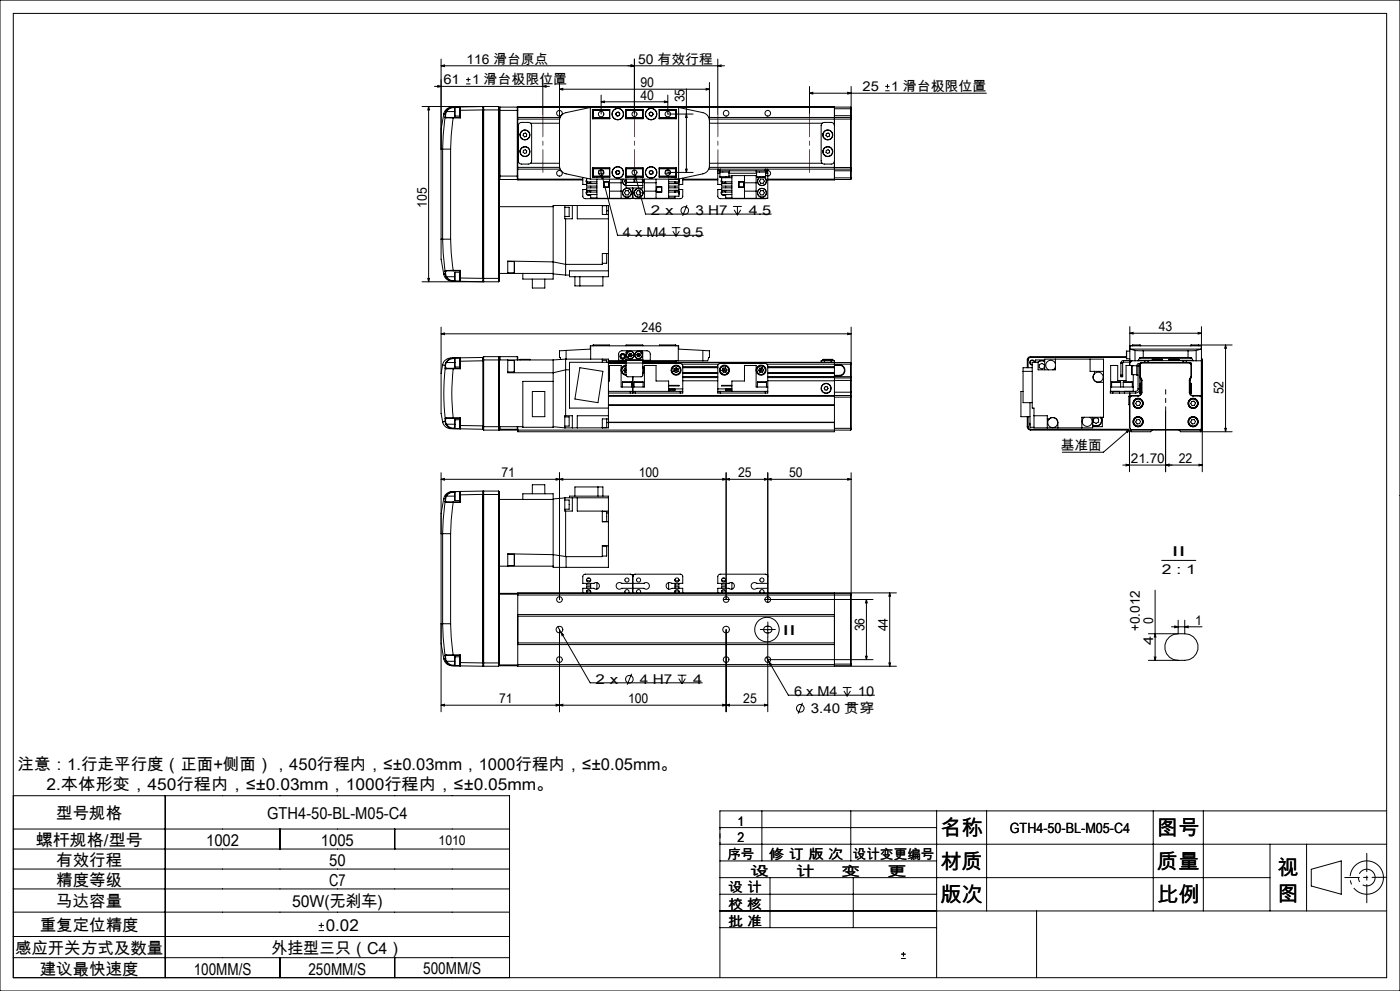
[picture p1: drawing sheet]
<svg xmlns="http://www.w3.org/2000/svg" width="420mm" height="297mm" viewBox="0 0 420 297" stroke-linecap="round" stroke-linejoin="round" font-family="sans-serif">
<g fill="none" stroke="#000" stroke-width=".3">
<path d="M0 0h420v297h-420zM4 4h412v289h-412zM132.3 19.7l1.1-.2v.5zM132.3 17.7v54M189.3 19.5l1 .2-1 .3zM190.3 17.7v16.5M215.3 19.7l1-.2v.5zM215.3 17.7v16.5M217.3 19.7h-85M128.6 31.9l.2 1h-.5zM128.6 31.9v52.6M130.4 25.9h34.4"/>
<path d="M131.3 25.6l1 .3-1 .2zM133.1 34.2l-.8 4.5v6h.5M133.1 34.2l.5 .1M133.5 35.1l-.5 5.4-.2 4.2M133.5 35.1l.3 .2M133.6 34.3l-.1 .8M133.7 35l-.2 .1M133.7 35l.2 .2M133.7 34.2v.8M133.7 34.2l-.1 .1M133.8 35.3h2.2M133.8 33.4l-.2 .9"/>
<path d="M133.8 33.4h.1M133.9 35.2h2.1M133.9 35.2l-.1 .1M133.9 33.4l-.2 .8M133.9 33.4h2.5M136 32.1h-.2a2.58 2.58 0 0 0-2.7 2.1M136 35.3l-.6 5.3-.2 4.1M136 35.2v.1M136 32.1l-1.1 .2-1.1 1.1M136 32.1v.1M136 32.2l-.9 .2-1.2 1M136 35.3h2.1"/>
<path d="M136 35.2h1.9M136 32.2h.4M136.5 32.1v2.7M136.5 32.1h1.4v3.1M136.5 34.8h1.4M137.9 33.1h.2M137.9 35.2l.2 .1M138.1 32.1v1M138.1 32.1l6.8-.2v1M138.1 32.1l-.2 .1M138.1 33.1v2.2M138.1 32.1h-2.1"/>
<path d="M139.8 25.1h1.3M139.8 23.8h1.3M140.5 23.2v1.3M144.9 32.2l.2-.3v52.6l-.2-.3M144.9 32.9v50.5M144.9 32.9l-6.8 .2M144.9 32.9h4.9M149.6 31.9v52.6M149.6 31.9l.2 .3v.9M149.6 31.9h-23M149.8 33.1v19.7M149.8 33.1h5.5"/>
<path d="M150 32.1v21.7M150 32.1h5.2M150 32.1l-.2 .1M155.2 32.1v21.7M155.2 32.1l.1 .1M155.3 32.2v.9M155.3 32.2v-.3h95v.3M155.3 32.2h.1M155.3 33.1v19.7M155.3 35.2h12.8M155.3 32.2h95M155.3 35.7h12.6"/>
<path d="M155.6 37.3l-.3 .6M155.8 37l.7-.3h2a.97 .97 0 0 1 1 1v10.5a.97 .97 0 0 1-1 1h-2a1.02 1.02 0 0 1-1-1v-10.5zM159.1 36.9h8.8M162.8 25.9l1-.3v.5zM162.8 23.9v10.3M167.9 26.7l.9-.2v.5zM167.9 24.7v25l.1 .9 .6 .8 .7 .6 7.8 1.7M167.9 26.7h44.9M167.9 36.2l.3-1.4 1.1-.9 7.8-1.7v21.5M177.7 35.2h.1M177.7 32.8h5.3v2.8h-5.3zM177.8 33.1v2.5"/>
<path d="M177.8 33.1h5M178 32.9v2.6M178 32.9h5M178 32.9l-.2 .2M178 35.5h5M178 35.5v.1M180.3 30.5l1-.2v.5zM180.3 28.5v5.7M180.3 30.5h20M182.8 32.9v2.6M182.8 35.3h-5l.2 .2M184.7 34.3l.4 .4"/>
<path d="M185 33.7l-.3 .6M185.6 33.7h-.6M185.6 33.7l.3 .4M185.7 34.6l-.6 .1M185.9 34.1l-.2 .5M187.7 32.8h5.2v2.8h-5.2zM187.7 32.9h5.2M187.7 35.5h5.2M187.8 32.9v2.6M187.8 33.1h5M187.8 35.3h5M192.8 32.9v2.6"/>
<path d="M194.8 34.1l.2 .5M195 34.6l.6 .1M195.1 33.7h.6M195.1 33.7l-.3 .4M195.7 33.7l.2 .6M195.9 34.3l-.3 .4M197.7 32.9h5M197.7 32.8h5.2v2.8h-5.2zM197.7 35.5h5M197.8 32.9v2.6M197.8 33.1h5M197.8 35.3h5l-.1 .2"/>
<path d="M199.3 30.3l1 .2-1 .3zM200.3 28.5v5.7h7.6M202.7 32.9v2.6M202.7 32.9l.1 .2M202.7 35.4v.2M202.8 33.1v2.5M202.8 35.2h.1M205.9 34.2l.3 1h-.5zM205.9 26.6v25.1M211.8 26.5l1 .2-1 .3zM212.6 35.2h42.6M212.8 24.7v25l-.1 .9-.6 .8-.8 .6-7.7 1.7"/>
<path d="M212.8 36.2l-.4-1.4-1.1-.9-7.7-1.7v21.5M212.8 36.9h33.9M242.9 27.9l.9-.2v.5zM242.9 25.9v8.3M242.9 27.9h53M250.3 34.7v16.5M250.3 34.7h5v.6M250.3 37.7a.96 .96 0 0 0-1-1h-2a.96 .96 0 0 0-1 1v10.5a.96 .96 0 0 0 1 1h2a.96 .96 0 0 0 1-1M250.3 32.2v2.5M250.3 32.1h4.9M254.3 27.7l1 .2-1 .3zM255.2 35.2v15.5"/>
<path d="M255.2 32.1v3.1M255.2 32.1l.1 .5h-5M255.2 35.2l.1 .1M255.3 35.3v.4h-42.5M255.3 25.9v24.3M265.6 27.2h1.3M265.6 25.9h1.3M266.2 25.2v1.3M132.8 44.7h2.4M132.8 44.7v27M135.2 44.7v27M149.8 52.8v30.6"/>
<path d="M149.8 52.8h5.5M149.8 53.7l.2 .1M150 53.8h5.2M155.3 52.8v.9M155.3 47.9l.3 .7M155.3 53.7v.2h19.5M155.3 53.7h.1M155.3 53.7h19.5M155.3 53.7l-.1 .1M155.3 50.7h12.8M155.3 50.2h12.6M157 45.1l.6-.2 .4 .3-.1 .6-.5 .2-.4-.4z"/>
<path d="M157 40.1l.6-.2 .4 .3-.1 .6-.5 .2-.4-.4zM159.1 48.9h8.8M174.8 53.2v2.1h1.2M176 53.8l-.1 .8 .5 .4M176 56.8h-1.2v2.1l.2 .4 .6 .2 13.8-.1M176 54.5a.61 .61 0 0 0 .6 .4 .61 .61 0 0 0 .6-.4M176 57.6a.61 .61 0 0 1 .6-.5 .61 .61 0 0 1 .6 .5M176 54.5h3.1M176 58.3h3.1M176 57.6h3.1M176 53.4v1.1M176 57.6v.7"/>
<path d="M176 54.1v.4M176 57.6v.4M176 58.3a.73 .73 0 0 0 1.1 0M176.2 58.3h.7M176.4 57l-.5 .5 .1 .7M176.8 57l.4 .3M177.1 53.7h26.5M177.2 54.7l-.4 .3M177.2 54.5v.5M177.2 55.8v.5M177.2 57v.6M177.2 58.3v1h1.9"/>
<path d="M177.7 53.1h.5M177.7 50.3h5.3v2.8h-5.3zM177.7 51.6h.1M177.7 51.2h.1M177.7 50.7h.1M177.8 50.3v2.5M177.8 52.8h5M177.8 52.8l.2 .1M178 50.4v2.5M178 50.4l-.2 .2h5M178 50.4h5M178 52.9h5"/>
<path d="M178 50.3v.1M178.2 53.1h-.1M178.2 52.9v.2M179.1 53.7v5.7h21.5v-5.7M179.1 56.3h-3.1v.7h3.1M179.1 55h-3.1v.8h3.1M179.1 52.9v.2M179.6 51.9h1.5M179.7 51.2h1.3M180.1 50.9l.5 1.6M180.6 52.5l.4 .9-.4 .1zM180.6 52.5l4.7 18h25.7"/>
<path d="M181.2 54.5h1.5v1.6h-1.5zM181.2 54.5v1.6h1.5v-1.6M182.8 50.4v2.7M182.8 53.7v5.7M182.8 54.8h3.5M182.8 57.3h3.5M184.8 51.5l.1 .6M184.9 52.1l.6 .1M185.2 51.1l-.4 .4M185.2 51.1l.6 .2M185.8 51.3l.1 .6M185.9 51.9l-.4 .3"/>
<path d="M186.3 53.7v5.7M187.7 53.7l-.3 .6 .4 .6M187.7 57.1h.8l.3 .7-.3 .6h-.8l-.3-.6zM187.7 50.3h5.2v2.8h-5.2zM187.7 50.4h5.2M187.7 52.9h5.2M187.7 53.1h.1M187.8 55.6v.7h5v-.7M187.8 55.6l-.2-.1a1.36 1.36 0 0 1-.7-1.8l-.1 .2a1.36 1.36 0 0 0 1 1.7M187.8 50.4v2.7M187.8 53.7v1.9M187.8 52.8h5"/>
<path d="M187.8 55.6h5M187.8 50.6h5M187.9 54.6l2.3 .1M187.9 54.6h2.3M187.9 53.7v.9M188.3 52.9v.2M189.8 56.3v3.1M190.1 51l3.6 13.2h37.7M190.2 54.7h.1M190.2 53.7v.9M190.4 54.6h2.3M190.4 53.7v.9"/>
<path d="M190.5 52.4l.5 .9-.5 .1zM191.2 57.1h.7l.4 .7-.4 .6h-.7l-.3-.6zM192.3 52.9v.2M192.7 53.7v.9M192.8 53.8v1M192.8 53.9v.7M192.8 50.4v2.7M192.8 53.7v1.9M192.8 53.1h.1M193.3 53.7v5.7M193.3 54.8h3.5M193.3 57.3h3.5"/>
<path d="M194.8 52l.5 .3M194.8 51.4v.6M195.3 51.1l-.5 .3M195.3 51.1l.5 .3M195.8 52l-.5 .3M195.8 51.4v.6M196.8 53.7v5.7M196.9 56h1.6v1.6h-1.6zM197 56.1h1.5v1.4h-1.5zM197.7 50.3h5.2v2.8h-5.2zM197.7 50.4h5M197.7 52.9h5"/>
<path d="M197.8 50.4v2.5M197.8 52.8h5M199.5 51.9h1.6M199.7 51.2h1.3M200.3 51.7h7.6M200.6 52.9v.2M200.6 53.8h3.1v.7h-3.1M200.6 55h3.1v.8h-3.1M200.6 56.3h3.1v.7h-3.1M200.6 57.6h3.1M201.5 53.1h.1M201.5 53.1h1.4"/>
<path d="M201.5 52.9v.2M202.5 54.7l.4 .3M202.5 57v.6a.61 .61 0 0 1 .6-.5 .61 .61 0 0 1 .6 .5M202.5 53.7h.1M202.5 55.8v.5M202.5 58.8v.5h-1.9M202.7 50.4v2.5M202.7 50.4l.1 .2h-5M202.7 50.3v.1M202.8 50.3v2.5M202.8 51.6h.1M202.8 51.2h.1"/>
<path d="M202.8 50.7h.1M202.8 52.8l-.1 .1M202.9 57l-.4 .3M202.9 53.7l-.2 .1M203.3 57l.5 .5-.1 .7M203.3 53.7l.1 .1M203.6 53.7v.1M203.7 54.5a.61 .61 0 0 1-.6 .4 .61 .61 0 0 1-.6-.4v.5M203.7 53.8l.1 .8-.5 .4M203.7 56.8h1.1v2.3l-.7 .4-13.9-.1M203.7 57.6v.4M203.7 54.1v.4"/>
<path d="M203.7 57.6v1.2h-3.1M204.8 53.4v1.9h-1.1M204.8 53.7h10.5M204.8 53.9h10.5M205.7 50.7h.5l-.3 1zM212.6 50.7h3.5M212.8 50.2h42.5M212.8 48.9h33.9M215.3 51.2h.8M215.3 51.2v.7M215.3 50.7v.5M215.3 51.9v3.4h1.2"/>
<path d="M215.3 51.9h.7M215.8 51.2v.4h3v-.4M216 53.1h2.7M216 51.6v1.5M216.1 50.7v.5M216.1 51.2h13.5M216.1 50.7h13.5M216.5 53.8l-.1 .8 .5 .4M216.5 56.8h-1.2v2.1l.2 .4 .6 .2 13.9-.1M216.5 54.5a.61 .61 0 0 0 .6 .4 .61 .61 0 0 0 .6-.4M216.5 57.6a.61 .61 0 0 1 .6-.5 .61 .61 0 0 1 .6 .5M216.5 57.6v.7"/>
<path d="M216.5 54.5h3.1M216.5 58.3h3.1M216.5 57.6h3.1M216.5 54.1v.4M216.5 57.6v.4M216.5 58.3a.73 .73 0 0 0 1.1 0M216.7 58.3h.7M216.9 57l-.5 .5 .1 .7M217.3 57l.4 .3M217.7 54.7l-.4 .3M217.7 53.1v.2M217.7 54.5v.5"/>
<path d="M217.7 55.8v.5M217.7 57v.6M217.7 58.3v1h1.9M218.7 51.6v1.5M218.7 52.8h.9M218.7 51.9h8.3M219.6 53.3h-3.1v1.2M219.6 55h-3.1v.8h3.1M219.6 56.3h-3.1v.7h3.1M221.7 54.5h1.5v1.6h-1.5zM221.7 54.5v1.6h1.5v-1.6M223.3 52.6v6.8"/>
<path d="M223.3 54.8h3.5M223.3 57.3h3.5M226.8 51.2v.4h3v-.4M226.8 52.6v6.8M227 53.1h2.7M227 51.6v1.5M228 53.1a1.35 1.35 0 0 0-.5 2 1.35 1.35 0 0 0 2.1 0 1.35 1.35 0 0 0-.4-2M228.1 53.1a1.31 1.31 0 0 0-.6 2 1.31 1.31 0 0 0 2.1 0 1.31 1.31 0 0 0-.5-2M228.2 53.7h.8l.3 .6-.3 .6h-.8l-.3-.6zM228.2 57.1h.8l.3 .7-.3 .6h-.8l-.3-.6zM229.6 51.2h.7M229.6 50.7h25.6"/>
<path d="M229.6 50.7v.5M229.7 51.6v1.5M229.7 52.6h.6M229.7 51.9h.6M230.3 51.2v.7M230.3 51.1a.85 .85 0 0 1 .9 .8 .85 .85 0 0 1-.9 .9M230.3 50.7v.5M230.3 51.9v7.5h-10.7v-6.8h7.4M230.3 53.7h20M247.9 40.1l.5-.2 .5 .3-.1 .6-.6 .2-.4-.4zM247.9 45.1l.5-.2 .5 .3-.1 .6-.6 .2-.4-.4zM250.3 53.7v.2h-20"/>
<path d="M250.3 51.2v2.5M250.3 53.8h4.9M250.3 51.2h5M250.3 53.3h5M255.2 50.7v3.1M255.3 50.2v.3M255.3 50.5v.7M255.3 53.3l-.1 .5M255.3 51.2v2.1M255.3 50.5l-.1 .2M132.3 71.7v6l.8 4.5M132.3 71.7h.5"/>
<path d="M132.8 71.7l.2 4.2 .5 5.4M132.8 71.7h2.4M135.2 71.7l.2 4.1 .6 5.2M149.8 61.9h16.1M152.3 78.4h2M154.3 78.4v3.4M169.4 62.1h1.3v2.8h-1.3M169.4 61.6v4h2.3v-4M169.7 65.6v16.8M173.2 61.6v4h9.3M180.7 61.7h1.3v2.6M180.7 61.6v2.7h1.8"/>
<path d="M182 76v2.9h-1.3M182 63.2h.5M182.5 63.2v1.1M182.5 63.2v-1.6h-16.6v22h-9.1v-1.7M182.5 64.3v18.6h-11.6v-1.7h11.6M182.5 76h-1.8v3.2h-11l-3.8-.7-13.6-.3v3.7M201.5 68.2h2.6M201.9 69.3l.9 1.5M202.8 68.2v2.6M203.8 69.3l-1 1.5M206.1 61.5l-1.3 3.2M219.9 61.9h2.6"/>
<path d="M220.2 62.9l1 1.6M221.2 61.9v2.6M222.2 62.9l-1 1.6M128.3 83.4h.5l-.2 1.1zM132.3 98v13.9M133.1 82.2a2.62 2.62 0 0 0 2.9 2.1M133.5 81.3l.2 .1M133.5 81.3l.1 .8M133.6 82.1l.1 .1M133.6 82.1l.2 .9M133.6 82.1l-.5 .1M133.7 81.4v.8"/>
<path d="M133.7 82.2l.2 .7M133.8 81.1l-.3 .2M133.8 81.1l.1 .1M133.8 83a2.37 2.37 0 0 0 2.2 1.3M133.9 81.2h2.1M133.9 81.2l-.2 .2M133.9 82.9l-.1 .1M133.9 82.9l.6 .7 1.5 .5M133.9 82.9h2.5M136 81l-2.2 .1M136 81v.2M136 84.1v.2"/>
<path d="M136 81h2.1M136 81.2h1.9M136 84.3h2.1M136 84.1h.4M136.5 81.6v2.7M136.5 81.6h1.4M137.9 83.3h.2M137.9 81.2v2.9M137.9 84.2l.2 .1M137.9 84.1l-1.4 .2M138.1 83.3v1M138.1 81l-.2 .2"/>
<path d="M138.1 81v2.3M138.1 83.3l6.8 .1M144.9 83.4v1.1l-6.8-.2M144.9 83.4h4.9M149.6 84.5h-23M149.8 83.4v.8l-.2 .3M149.8 81.9h16.1M152.3 81.8h2M159.7 83.6v2.7h3.7v-2.7M165.9 82.1l3.8 .3M169.7 82.4h1.2M172.5 82.9v2.8h8.4v-2.8"/>
<path d="M174 82.9v2.8M254.3 99.8l1 .2-1 .3zM255.3 98v14.9M338.9 99.9l1-.3v.5zM338.9 97.9v10.6M338.9 99.9h21.5M359.4 99.6l1 .3-1 .2zM360.4 97.9v10.2h-1.6M132.3 111.9v12l.5 2.5M132.3 100l1.1-.2v.5zM132.3 100h123M132.8 109.4l.7 .1"/>
<path d="M132.8 109.4l-.5 2.5M133.5 109.5l.1 .8M133.6 110.3a67.5 67.5 0 0 0 0 15.1M133.6 110.3l.2 .2M133.7 109.5v.7M133.7 109.5h-.2M133.7 110.2l-.1 .1M133.7 110.2l.2 .2M133.8 108.6l-.3 .9M133.8 108.6l.1 .1M133.8 110.5h2.2M133.9 108.7l-.2 .8"/>
<path d="M133.9 108.7h2.5M133.9 110.4h2.1M133.9 110.4l-.1 .1M135.2 107.3a2.53 2.53 0 0 0-2.4 2.1M136 110.5a64.1 64.1 0 0 0 0 14.7M136 110.4v.1M136 107.3a2.63 2.63 0 0 0-2.2 1.3M136 107.3h-.8M136 107.3v.2M136 107.5l-1.6 .5-.5 .7M136 110.5h2.1M136 110.4h1.9"/>
<path d="M136 107.5h.4M136.4 108.7l.1 1.3M136.5 107.3l-.1 1.4M136.5 107.3h1.4v3.1M136.5 107.3v2.7M136.5 110h1.4M137.9 107.4l.2-.2v1.1M137.9 110.4l.2 .1M137.9 108.3h.2M138.1 108.3v2.2M144.9 107.1v1M144.9 107.1v.8h21"/>
<path d="M144.9 108.1l-6.8 .2M144.9 108.1v19.5M144.9 107.1l-8.9 .2M145.1 106.9v22M145.1 106.9h4.5M145.1 106.9l-.2 .2M149.6 106.9v22M149.6 106.9l.2 .2M149.8 107.1v21.6M150 106.9l-.2 .2M150 106.9v1M150 106.9h5.2"/>
<path d="M152.3 111.5h2M152.3 108.1h2M152.3 107.9v3.8h13.6l3.8-.9h1.2M154.3 108.1v3.4M155.2 106.9v1M155.2 106.9l.1 1M156 107.8h3M156 107.8v.1M159 107.8v.1M159.7 117.3h3.7v7.6h-3.7zM165.9 107.9v20.2h-9.1v-13.8h9.1M169.7 107.6h12.8v18"/>
<path d="M169.7 107.6v17M169.7 107.6l-3.8 .3M169.8 105l-1.9 .1v2h.2l.1 .6M169.8 105l7.3-.4v-1h26.5v1l7.3 .4M169.8 105v2.6M174 110.2l6.9 1.1-1.5 9.4-6.9-1.1zM177.2 103.6v4M177.8 103.5h5M177.8 103.5v.1M178 103.4h4.8v.2M178 103.4v.2M178 103.4l-.2 .1"/>
<path d="M180.7 108h1.3v.6M180.7 107.6v1M182.5 108.7h5.3M182.5 117.3h6.6M182.5 108.1h5.3M182.5 114.2h.3v-4.7h3.5v6.5h7v-6.5h3.5v4.7h3.8v3.1M182.5 117.8h6.6M182.5 108.9h5.3M182.5 108.3h5.3M182.5 118.5h72.7M182.5 118.8h67.8M185.6 108.1v-2a1.02 1.02 0 0 1 1-1h7.5a1.02 1.02 0 0 1 1 1v2"/>
<path d="M185.6 108h2.2M186.7 114.5h2.7M186.7 114.5v1.5M187.1 111l.4 .6M187.4 110.3l-.3 .7M187.4 110.3l.4 .6M187.8 108.1v.7M187.8 107.8v.3M187.8 109.4a1.5 1.5 0 0 0-1.5 1.5 1.5 1.5 0 0 0 1.5 1.5M187.8 109.6a1.34 1.34 0 0 0-1.3 1.3 1.34 1.34 0 0 0 1.3 1.4 1.32 1.32 0 0 1-1.3-1.3 1.32 1.32 0 0 1 1.3-1.4M187.8 103.6v-.2h5v.2M187.8 108.1h5"/>
<path d="M187.8 108.6h-16.9v13.7h11.6M187.8 108.8h5M187.8 108.8v3.6M187.8 107.8h5M187.8 110.3h-.4M187.8 111.6h-.3M187.8 110.9l-.7 .1M187.8 110.9l-.3 .7M187.8 103.5h5M188.3 105.1l-.5 .6v2.1M188.5 106.3l.2 .5M188.5 106.3l1.2 .2"/>
<path d="M188.7 106.8l.6 .1M188.9 105.9l-.4 .4M188.9 105.9h.5M188.9 105.9l.4 1M189.1 117.3h1.5M189.1 117.8h.7M189.1 117.3v.5M189.4 114.5v1.5M189.4 105.9l.3 .6M189.4 105.9l-.7 .9M189.7 106.5l-.4 .4M189.8 117.8h.8"/>
<path d="M189.8 112.9v4.9M190.2 114.5h2.7M190.2 114.5v1.5M190.6 117.3h13.5M190.6 117.8h13.5M190.6 117.3v.5M191 106.3l.2 .5M191 106.3l1.2 .2M191.2 106.8l.6 .1M191.4 105.9h.5M191.4 105.9l-.4 .4M191.4 105.9l.2 .5"/>
<path d="M191.6 106.4l-.4 .4M191.6 106.4l.2 .5M191.9 105.9l.3 .6M191.9 105.9l-.3 .5M192.2 106.5l-.4 .4M192.3 105.1l.5 .4v2.3M192.8 108.1v.7M192.8 108.8v3.7l-.2 .4h-4.4l-.4-.5M192.8 107.8v.3M192.8 109.8l.5 1.2-.5 1.1M192.8 110l.2 .2a1.44 1.44 0 0 1-.2 1.7M192.8 108.9l11.7 .2 .3 .4v7.1"/>
<path d="M192.8 108.6h54.5M192.8 110.1l.1 .1a1.21 1.21 0 0 1-.1 1.6M192.8 108h2.3M192.8 108.7h62.4M192.8 108.1h18.1M192.8 108.3h10M192.9 114.5v1.5M197.8 103.5h5M200.6 116.6h1.9v.4h-1.9M200.6 115.5h3.1v.2h-3.1M200.6 116.6h4.2M202.1 111.3l.7 .4"/>
<path d="M202.2 110.5l-.1 .8M202.2 110.5l.6 .4M202.7 103.4h-4.9v.2M202.7 103.4v.2M202.7 108.1v.5M202.7 103.4l.1 .1M202.8 110.9v.8M202.8 110.9l.6 .5M202.8 110.9l-.7 .4M202.8 103.5v.1M202.8 108.1v.5M202.9 110.2l-.7 .3"/>
<path d="M202.9 110.2l.6 .4M202.9 110.2l-.1 .7M203.4 111.4l-.6 .3M203.5 103.6v4.5M203.5 110.6l-.1 .8M203.5 110.6l-.7 .3M204.1 117.3h.7M204.1 117.3v.5M204.6 109.1h11M204.8 117.3v.5h-.7M204.8 116.6v.7M204.8 112.9h10.5"/>
<path d="M204.8 111.9h10.5M204.8 111.8h10.5M204.8 110h10.5M204.8 110.1h10.5M204.8 110.2h10.5M204.8 111.7h10.5M204.8 113.2h10.5M204.8 114.1h10.5M210.9 105l1.9 .1v2h-.2a.92 .92 0 0 1-.3 1 .92 .92 0 0 1-1 0h-.4M210.9 105v3.1M215.3 116.6v-7.1l.4-.4 13.9-.2 .5 .2 .2 .4v8.3h-.7M215.3 117.3v.5h.8"/>
<path d="M215.3 117.3h.8M215.3 116.6v.7M215.3 116.6h4.3M216.1 117.3h13.5M216.1 117.3v.5M216.1 117.8h13.5M216.6 111l.4 .6M216.9 110.3l-.3 .7M216.9 110.3l.4 .6M217.3 110.9l.5 .6M217.3 110.9l-.3 .7M217.6 110.2l.5 .7"/>
<path d="M217.6 110.2l-.7 .1M217.6 110.2l-.3 .7M217.8 111.5l-.8 .1M218.1 110.9l-.3 .6M218.1 110.9l-1.5 .1M219.6 116.6h-1.9v.4h1.9M219.6 115.5h-3.1v.2h3.1M227.2 114.5h2.7M227.2 114.5v1.5M227.6 111l.4 .6M227.9 110.3l-.3 .7M227.9 110.3l.4 .6"/>
<path d="M228.3 110.9l-.7 .1M228.3 110.9l.5 .6M228.3 110.9l-.3 .7M228.6 110.2l.5 .7M228.6 110.2l-.7 .1M228.6 110.2l-.3 .7M228.8 111.5l-.8 .1M229.1 110.9l-.3 .6M229.1 110.9h-.8M229.6 117.3h.7M229.6 117.3v.5M229.9 114.5v1.5"/>
<path d="M230.3 116h-3.5v-6.5h-3.5v4.7h-3.7v3.1M230.3 112.9h25M230.3 111.9h20M230.3 111.8h20M230.3 110h20M230.3 110.1h20M230.3 110.2h20M230.3 111.7h20M230.3 113.2h20M230.3 114.1h20M246.8 108l.1 .1M246.8 107.8h3"/>
<path d="M246.8 108h3M246.8 107.8v.2M247.3 108.1h-1v.5M247.3 108.6h3M247.3 108.1h2M247.3 108.1v.5M247.6 115.9h.5l.3 .5-.3 .5h-.6l-.2-.6zM249.3 108.1h1v5.2M249.3 108.1v.6M249.8 108h.1M249.8 108v.1M249.8 107.8v.2"/>
<path d="M250.3 114.1v4.7M250.3 113.3v.8M250.3 118.8v10.6h-95v-1.5M250.3 109.5h1.5M250.3 119h5M250.3 117.5h5M250.3 109.3h1.5M250.3 112.6h1.5M250.3 112.5h1.5M250.3 113.3h4.9M250.3 114h5M251.8 109.3a1.66 1.66 0 0 1 1.7 1.7 1.66 1.66 0 0 1-1.7 1.6"/>
<path d="M251.8 109.5a1.5 1.5 0 0 1 1.5 1.5 1.5 1.5 0 0 1-1.5 1.5M251.8 109.3v.2M251.8 112.5v.1M255.2 118.5v10.4M255.2 113.3v5.2M255.2 108.7v4.6M255.2 108.7l.1 .4h-25.2M255.2 118.5l.1 .2M255.3 118.7v.3M255.3 117.5v1.2M255.3 112.9v.2M255.3 113.1v.9"/>
<path d="M255.3 114v3.5M255.3 119v9.4M255.3 113.1l-.1 .2M306.9 117.3h-.6v7.6h2.7M306.9 111.3h2.8M308.2 107.9h.2M308.2 107.9v2.3M308.4 107.9v2.3M309.2 107.1l-.6 .2-.2 .6M309.2 106.9a.96 .96 0 0 0-1 1M309.2 106.9h28.7M309.2 107.1h28.7"/>
<path d="M309.2 106.9v.2M309.7 110.2h-2.8v10.5h2.8M310.3 108.6a.62 .62 0 0 0-.6-.6 .62 .62 0 0 0-.6 .6 .62 .62 0 0 0 .6 .7M310.4 108.6a.77 .77 0 0 0-.7-.7 .77 .77 0 0 0-.8 .7 .77 .77 0 0 0 .8 .8M311.3 108.6l.4-.3a1.57 1.57 0 0 1 1.7 0l-1.3-.1-.7 .4M311.4 108.6h-1.7v13.7h.5v5.9h17.6v-3.1M311.8 109.3l.8-.4 .7 .4v.9l-.7 .4-.8-.4zM313.4 107.9h-2.7v.7M313.4 110.8v-3.2h17.6v17.5h-6.4v3.1M316.6 110l-.7 .8M316.6 109a1.5 1.5 0 0 0-2.4-.6 1.5 1.5 0 0 0 .4 2.4M316.6 107.6v3.2h-5.2v-2.2"/>
<path d="M327 107.6v3.7h4M328.3 111.3v.7a1.54 1.54 0 0 0-.3 1.7 1.54 1.54 0 0 0 1.5 .9h1.5M333.2 117.3l-.1 .5h.7M333.2 117.3h7.5M333.2 116h6.8M333.5 114.5h2.7M333.5 114.5v1.5M333.8 117.8h2M333.8 117.3v.5M335.8 117.8h1.5M335.8 117.3v.5M336.2 114.5v1.5"/>
<path d="M336.3 112.4v.5h.5v-.5M336.3 108.8h.5M336.3 112.4h.5M336.3 108.8v3.6M336.8 108.8v3.6M337 114.5h2.7M337 114.5v1.5M337 108.1l-.4 .1-.3 .6M337 108.5l-.2 .3M337 108.1h1.9M337 108.1v.4M337 108.5h1.9"/>
<path d="M337.3 117.8h3.4M337.3 117.3v.5M338 105.2v2.3M338 107.5h.9M338 105.2h.9M338.8 107.9v.2M338.8 108.5v1M338.8 117.8v.8M338.8 119v9.4M338.8 107.9h.1M338.8 119h.2M338.9 107.5l-.1 .4"/>
<path d="M338.9 103.6h.1M338.9 103.6h21.5M338.9 108.1h1.6M339 108.5v1M339 117.8v.7M339 119v9.4M339.3 118.7l-.3 .3M339.3 118.7l-.2-.1-.3 .4M339.3 118.7h2.1M339.6 109.6v2.7M339.6 108.1l-.7 .4M339.6 112.3h1.4"/>
<path d="M339.6 109.6h1.4M339.7 103.5h2.5M339.7 103.5v.1M339.7 114.5v1.5M339.8 103.4h2.2M339.8 103.4v.2M339.8 103.4l-.1 .1M340 109.6l-2.2-.1v4.5h-2.5v-4.5h-2.1v7.8M340 112.3v5M340.5 105l2.5 .1M340.5 108.1h.9M340.5 105v3.1"/>
<path d="M340.7 117.3v.5M341.4 109.4h-.4v3h.4M341.4 116.6l-.2 .5-.5 .2M341.4 118.5l-2.7 .1v2.7l.1 .1M341.4 108.1h2M341.4 116.6h.5M341.4 109.7h.5M341.4 109.7v6.9M341.4 118.5v.2M341.5 108h4.2M341.9 116.6a1.26 1.26 0 0 1-1.2 1.2M341.9 109.1v-.2h-.5v.8"/>
<path d="M341.9 109.1h.2M341.9 109.1v7.5M342 103.4v.2M342 107.1v.3M342 107.4h15.3M342 103.4l.2 .1M342.1 114.9v3M342.1 117.9h.2M342.1 114.9h.2M342.1 112.9l.1 .2M342.1 113.3l.3 .7M342.1 112.9v.4"/>
<path d="M342.1 109.1v3.8M342.2 113.3l.2 .5-.1 4.1M342.2 107.1l-.2 .3M342.2 113.1l.4 .9M342.2 103.5v.1M342.2 113.1l-.1 .2M342.3 114.9l.1 .1M342.3 114.9v3M342.4 108.8l-.3 .3M342.4 117.5a1.02 1.02 0 0 1-1 1M342.4 108.7l-.5 .4M342.4 108.7h14.5"/>
<path d="M342.4 108.8h14.5M342.4 117.5h.2M342.4 114h.2M342.4 108.7v.1M342.4 114v3.5M342.6 117.5a1.21 1.21 0 0 1-1.2 1.2M342.6 114v3.5M343 107.1h-.3a1.02 1.02 0 0 0-1.3 1M343 105.1h13.4M343 107.1h13.4M343 105.1v2M343.7 108.6v.1"/>
<path d="M344.4 108.1h-1v.5h1M344.4 108.1h10.5M344.4 108.6l.3 .1M344.4 108.1v.5M345.7 108l.1 .1M345.7 107.8h3M345.7 108h3M345.7 107.8v.2M348.7 108l-.1 .1M348.7 107.8v.2M350.7 108l.1 .1M350.7 107.8h3"/>
<path d="M350.7 108h3M350.7 107.8v.2M353.7 108l-.1 .1M353.7 108h4.2M353.7 107.8v.2M354.9 108.1h1v.5h-1M354.9 108.6l-.2 .1M354.9 108.1v.5M355.7 108.6v.1M355.9 108.1h2M356.4 107.1h.3a1.01 1.01 0 0 1 1.2 1M356.4 105.1v2"/>
<path d="M356.8 117.5a1.14 1.14 0 0 0 1.1 1.2M356.8 117.5h.1M356.8 114h.1M356.8 114v3.5M356.9 108.8l.4 .3M356.9 108.7l.5 .4M356.9 117.5a.96 .96 0 0 0 1 1M356.9 108.7v.1M356.9 114v3.5M357 114.9v.1M357 114.9v3M357 117.9h.3"/>
<path d="M357 114.9h.3M357.2 113.1l-.4 .9M357.2 113.1l.1 .2M357.2 103.5h2.5M357.2 103.5v.1M357.2 113.3l-.2 .7v3.9M357.2 107.1l.1 .3M357.3 113.3l-.4 .7M357.3 114.9v3M357.3 112.9l-.1 .2M357.3 109.1h.1M357.3 112.9h.1"/>
<path d="M357.3 109.1v3.8M357.3 103.4v.2M357.3 107.1v.3M357.3 103.4l-.1 .1M357.4 112.9l-.1 .4M357.4 109.1v3.8M357.9 108.1h.9M357.9 118.5h2.6l.2 .3M357.9 118.7h2.1M357.9 118.5v.2M358.8 105l-2.4 .1M358.8 105v3.1"/>
<path d="M359.7 103.5l-.2-.1v.2M359.7 103.5v.1M360 118.7v-.2l.4 .2 .1 .3M360 118.7l.4 .3M360.4 119h.1M360.4 104.6h-21.5l1.6 .4M360.4 104.6l-1.6 .4M360.4 103.6v1M360.4 108.1v10.4M360.4 119v9.4M360.4 107.2l.3 .7M360.4 107.5l.1 11.1"/>
<path d="M360.4 107.9h.3M360.5 119v9.4M360.7 107.9v33.5M367.7 103.4l.2 1h-.5zM367.7 103.4v26M369.6 103.4h-12.3M132.8 126.4a2.52 2.52 0 0 0 2.4 2.1M132.8 126.4h.1M133.5 126.3h.2M133.5 126.3l.3 .9M133.5 126.3l-.7 .1M133.6 125.4l.1 .2"/>
<path d="M133.6 125.4l-.1 .9M133.7 126.3l.2 .8M133.7 125.6v.7M133.8 127.2a2.37 2.37 0 0 0 2.2 1.3M133.8 125.3l-.2 .1M133.8 125.3l.1 .1M133.9 127.1l-.1 .1M133.9 127.1l1.3 1.1 .8 .1M133.9 127.1h2.5M133.9 125.4h2.1M133.9 125.4l-.2 .2M135.2 128.5h.8"/>
<path d="M136 125.2l-2.2 .1M136 125.2v.2M136 128.3v.2M136 125.2h2.1M136 125.4h1.9M136 128.5h2.1M136 128.3h.4M136.4 127.1l.1 1.4M136.5 125.8l-.1 1.3M136.5 125.8v2.7M136.5 125.8h1.4M137.9 127.5h.2"/>
<path d="M137.9 128.4l.2 .1M137.9 125.4v3.1h-1.4M138.1 127.5v1M138.1 125.2l-.2 .2M138.1 125.2v2.3M138.1 127.5l6.8 .1M138.1 128.5l6.8 .2M144.9 127.6v1.1M144.9 128.7l.2 .2M145.1 128.9h4.5M149.8 128.7v.2h105.4M149.8 128.7l-.2 .2"/>
<path d="M150 127.9v.8M150 128.7l-.2 .1M150 128.7h5.2M155.2 127.9v.8M155.2 128.7l.1 .1M156.8 127.9h-11.9v.8M165.9 127.9l3.5 .3M169.4 125h1.3v2.7h-1.3M169.4 128.2v-3.6h2.3v3.6M182 125.6v2.6h-1.3M182 126.6h68.3M182.5 125.6v2.6h-13.1"/>
<path d="M182.5 124.6h-9.3v3.6M182.5 125.6h-1.8v2.6M182.5 121.3h67.8M182.5 121.5h67.8M182.5 126.5h67.8M250.3 128.4h5M255.3 128.4l-.1 .5M308.2 127.9a1.02 1.02 0 0 0 1 1M308.2 127.9h.2M308.2 124.9v3M308.4 127.9l.2 .5 .6 .3M308.4 124.9v3"/>
<path d="M309 126.8v.7M309 120.7v7.4h1.2M309.2 128.9h29.6M309.2 128.7h29.6M309.2 128.7v.2M310.2 124.6h4v3.6M314.2 125.6h.5a1.53 1.53 0 0 1 1.7-.4 1.53 1.53 0 0 1 1 1.4v1.6M325.3 125.1a1.5 1.5 0 0 0-.3 2.2 1.5 1.5 0 0 0 2.3 0 1.5 1.5 0 0 0-.3-2.2M328 125.6l.8-.4 .8 .4v.9l-.8 .4-.8-.4zM330.1 125.1a1.67 1.67 0 0 1-.1 2.1 1.67 1.67 0 0 1-2.2 .2 1.69 1.69 0 0 0 2.2-.2 1.69 1.69 0 0 0 .2-2.1M330.7 125.1v2.8h-2.9M337.8 139.1l1 .3-1 .2z"/>
<path d="M337.9 129.2l.9-.4-.6 .8zM338.8 128.4l.5 .5M338.8 128.9l.5 .5h5.9l.5-.5M338.8 128.4h.2M338.8 128.9v12.5M338.8 128.8l-7.8 6.7h-12.3M339 128.4l.3 .3M339.3 128.9h20.7M339.3 128.7h20.7M339.3 128.7v.2M341 125.8l.7-.1 .5 .6-.3 .7-.8 .1-.4-.6zM341 120.3l.7-.1 .5 .6-.3 .7-.8 .1-.4-.6z"/>
<path d="M349.7 139.4l1-.3v.5zM349.7 123.3v18.1M353.7 128.9l.5 .5h15.4M357.5 125.8l.7-.1 .4 .6-.2 .7-.8 .1-.4-.6zM357.5 120.3l.7-.1 .4 .6-.2 .7-.8 .1-.4-.6zM359.7 139.1l1 .3-1 .2zM360 128.7v.2M360.4 128.4l-.4 .3M360.4 128.4h.1M360.5 128.4l-.5 .5M360.5 126.4l.2 .1M360.7 121.3l-.2 .1"/>
<path d="M360.7 128.9l-.5 .5M360.7 139.4h-23.9M367.4 128.4h.5l-.2 1zM132.3 143.6l1.1-.2v.5zM132.3 141.7v71.6M132.3 143.6h123M132.8 159.9h2.4M132.8 159.9v27M133.1 149.4l-.8 4.5v6h.5M133.1 149.4l.5 .1M133.5 150.4l-.5 5.3-.2 4.2M133.5 150.4l.3 .2"/>
<path d="M133.6 149.5l-.1 .9M133.7 150.2l.2 .2M133.7 150.2l-.2 .2M133.7 149.4v.8M133.7 149.4l-.1 .1M133.8 150.6h2.2M133.8 148.6l-.2 .9M133.8 148.6l.1 .1M133.9 150.4h2.1M133.9 150.4l-.1 .2M133.9 148.7l-.2 .7M133.9 148.7h2.5"/>
<path d="M135.2 159.9v27M136 147.4h-.2a2.47 2.47 0 0 0-2.7 2M136 150.6l-.6 5.3-.2 4M136 150.4v.2M136 147.4l-1.1 .2-1.1 1M136 147.4v.1M136 147.5l-1.6 .6-.5 .6M136 150.6h2.1M136 150.4h1.9M136 147.5h.4M136.5 147.3v2.7M136.5 147.3h1.4v3.1"/>
<path d="M136.5 150h1.4M137.9 148.3h.2M137.9 150.4l.2 .2M138.1 147.3v1M138.1 147.3l6.8-.1v1M138.1 147.3l-.2 .2M138.1 148.3v2.3M138.1 147.3l-2.1 .1M144.9 148.2v50.5M144.9 148.2l-6.8 .1M144.9 148.2h4.9M145.1 147.2v52.5"/>
<path d="M145.1 147.2h4.5M145.1 147.2l-.2 .2M149.6 147.2v52.5M149.6 147.2l.2 .2v.8M149.8 148.2v51.2l-.2 .3M149.8 149.7h16.1M156.8 149.7v-1.7h9.1v22h16.6v-13.6M159.7 148v-2.7h3.7v2.7M166.8 143.4l1.1 .2-1.1 .3zM167.9 143.6l.9-.2v.5zM167.9 141.7v38M169.4 149.9h1.3v2.7h-1.3"/>
<path d="M169.4 149.2l-3.5 .3M169.7 153.2v13.6M170.9 149.2v-.5h11.6v5M171.7 149.2v4h-2.3v-4M172.5 148.7v-2.8h8.4v2.8M173.2 149.2v4h9.3M179.4 145.9v2.8M180.7 153.3h1.3v3h-1.3M180.7 153.2v3.2h1.8M182 153.7h.5M182.5 153.7v2.7M182.5 149.2h-13.1"/>
<path d="M216.8 143.4l1 .2-1 .3zM217.8 141.7v38M217.8 143.6l1-.2v.5zM229.3 143.4l1 .2-1 .3zM230.3 143.6l1.1-.2v.5zM230.3 141.7v38.8M254.3 143.4l1 .2-1 .3zM255.3 141.7v57.3M149.8 169.7h16.1M149.8 178.1h5.5M149.8 178h5.5M152.3 169.5h2"/>
<path d="M152.3 166.1h2M154.3 166.1v3.4M155.3 177.8h99.9M169.7 166.8l-3.8-.6-13.6-.2v3.7M169.7 166.8h.1M169.8 166.8v3.2M174.8 177.7v-1.4h3.3a1.03 1.03 0 0 0 1.4 0 1.03 1.03 0 0 0 0-1.4 1.03 1.03 0 0 0-1.4-.1h-3.3v-2.1l.2-.4 .4-.2h13.8l.5 .3 .1 .4 .2-.5 .4-.2h13.8l.5 .3 .1 2.4h-3.2a1.03 1.03 0 0 0-1.5 .1 1.03 1.03 0 0 0 0 1.4 1.03 1.03 0 0 0 1.5 0h3.2v1.4M176 173.7v.3M176 174.8v.5h1.2M176 174.1h1.2M176.1 177.7a.63 .63 0 0 1 .5-1 .63 .63 0 0 1 .5 1M176.2 173.3h.7"/>
<path d="M177.2 177.1l-1.2 .1v.3M177.2 173.7v.3M177.2 174.8v1.5M177.2 177.2v.3M177.2 175.9h-1.2v.4M179.1 174.6v2M180.7 163.7h1.3v2.9h-1.3M182.5 163.6h-1.8v3.2h-10.9M185.2 174.8a1.09 1.09 0 0 1 1.3 0h6.6a1.03 1.03 0 0 1 1.4 .1 1.03 1.03 0 0 1 0 1.4 1.03 1.03 0 0 1-1.4 0l-6.6 .1a1.02 1.02 0 0 1-1.4-.1 1.02 1.02 0 0 1 .1-1.5zM187.6 177.7a.63 .63 0 0 1 .5-1 .63 .63 0 0 1 .5 1M189.4 172.2h.8M189.8 172.2v5.5"/>
<path d="M191.1 177.7a.63 .63 0 0 1 .5-1 .63 .63 0 0 1 .5 1M200.6 174.6v2M202.5 173.7v.3M202.5 174.8v1.5M202.5 175.9h1.2v.4M202.5 174.1h1.2M202.6 177.7a.63 .63 0 0 1 .5-1 .63 .63 0 0 1 .5 1M203.7 177.1l-1.2 .1v.3M203.7 173.7v.3M203.7 174.8v.5h-1.2M203.7 177.2v.3M216.5 173.7v.3"/>
<path d="M216.5 174.8v.5h1.2M216.5 174.1h1.2M216.6 177.7a.63 .63 0 0 1 .5-1 .63 .63 0 0 1 .5 1M216.7 173.3h.7M217 179.7h1.7M217.7 177.1l-1.2 .1v.3M217.7 173.7v.3M217.7 174.8v1.5M217.7 177.2v.3M217.7 175.9h-1.2v.4M219.6 174.6v2M228.1 177.7a.63 .63 0 0 1 .5-1 .63 .63 0 0 1 .5 1"/>
<path d="M230 172.2h.3M230.3 172.8l-.1-.4-.5-.3h-13.8l-.4 .2-.2 .4v2.1h3.3a1.03 1.03 0 0 1 1.4 .1 1.03 1.03 0 0 1 0 1.4 1.03 1.03 0 0 1-1.4 0h-3.3v1.4M230.3 174.8h-3.2a1.03 1.03 0 0 0-1.5 .1 1.03 1.03 0 0 0 0 1.4 1.03 1.03 0 0 0 1.5 0h3.2M250.3 177.7v22M255.2 177.8v21.7M255.2 177.8l.1 .5h-100M259.9 179.7l.3 1h-.6zM259.9 179.7v18M261.9 179.7h-32.4M266.9 177.7l.3 1h-.5zM266.9 177.7v22M268.9 177.7h-113.6v22h113.6"/>
<path d="M346.5 176.9v21M348.5 168h10.2M132.8 186.9l.2 4.3 .5 5.3M132.8 186.9h2.4M132.8 186.9h-.5v6l.8 4.5M133.1 197.4a2.62 2.62 0 0 0 2.9 2.1M133.5 196.5l.2 .1M133.5 196.5l.1 .9M133.6 197.4h.1M133.6 197.4l.2 .9M133.6 197.4h-.5M133.7 196.6v.8"/>
<path d="M133.7 197.4l.2 .8M133.8 196.3h2.2M133.8 196.3l-.3 .2M133.8 196.3l.1 .1M133.8 198.3a2.37 2.37 0 0 0 2.2 1.2M133.9 196.4h2.1M133.9 196.4l-.2 .2M133.9 198.2l-.1 .1M133.9 198.2l1.3 1 .8 .2M133.9 198.2h2.5M135.2 186.9l.2 4.1 .6 5.3M136 196.3v.1"/>
<path d="M136 199.4v.1M136 196.3h2.1M136 196.4h1.9M136 199.4h.4M136.5 196.8v2.7M136.5 196.8h1.4M137.9 196.4v3.1h-1.4M137.9 198.6h.2M138.1 198.6v1l-.2-.2M138.1 196.3l-.2 .1M138.1 196.3v2.3M138.1 198.6l6.8 .1"/>
<path d="M144.9 198.7v1l-8.9-.2M144.9 198.7h4.9M144.9 199.4l.2 .3M145.1 199.7h4.5M149.8 199.4h5.5M149.8 199.3h5.5M155.3 199.2h95M155.3 193.2h95M155.3 192.7h95M155.3 184.2h95M155.3 184.7h95M167.3 187.8l1 1.7"/>
<path d="M167.9 188.7v24.6M168.3 189.5l.8 .8-.5 .2zM168.3 189.5l8.8 15.1h33.6M217.8 188.7v24.6M229.1 188.7h2.5M229.4 187.9a1.14 1.14 0 0 1 1.8 0 1.14 1.14 0 0 1-.3 1.7 1.13 1.13 0 0 1-1.5-.2 1.13 1.13 0 0 1 0-1.5zM229.9 197l.9 1.4M230.3 190.9v22.4M230.3 187.4v2.5M230.3 197.7h31.6M230.8 198.4l.7 .7-.5 .3zM230.8 198.4l5.7 9.9h25.9"/>
<path d="M250.3 199.5h4.9M250.3 199h5M255.3 199l-.1 .5M259.6 196.7h.6l-.3 1zM266.7 198.7h.5l-.3 1zM344.5 189.9h10.9M346.3 196.9h.5l-.3 1zM346.5 189.9l.3 1h-.5zM351.4 187.9h9.2M352.4 187.6l1 .3-1 .2zM353.4 185.9v4a4 4 0 0 0-4 4 4 4 0 0 0 4 4M355.4 187.9l1-.3v.5z"/>
<path d="M355.4 189.9a4 4 0 0 1 4 4 4 4 0 0 1-4 4h-10.9M355.4 185.9v4M132.3 211.3l1.1-.2v.5zM132.3 211.3h98M166.8 211.1l1.1 .2-1.1 .3zM167.9 211.3l.9-.2v.5zM189.5 201.9l-1.3 3.3M203.3 202.3h2.6M203.6 203.4l1 1.6M204.6 202.3v2.7M205.6 203.4l-1 1.6M216.8 211.1l1 .2-1 .3z"/>
<path d="M217.8 211.3l1-.2v.5zM229.3 211.1l1 .2-1 .3zM240.7 210.6l-1.3 3.3M252.8 206.1h2.6M253.2 207.1l.9 1.6M254.1 206.1v2.6M255.1 207.1l-1 1.6M4 238.5h148.9v54.5M49.6 238.5v54.5M4 248.5h148.9M4 254.5h148.9M84 248.5v6"/>
<path d="M118.4 248.5v6M216 253h200M216 248h65M216 258h65M228.6 243v15M255.2 243v15M281 243v50M296 243v30M346 243v30M361 243v30M381 253v20M392 253v20"/>
<path d="M416 243h-200v50M4 260.5h148.9M4 266.4h148.9M4 273.4h148.9M95.6 278.9h1.6M95.6 277.4h1.6M96.4 276.5v1.6M216 278h65M216 273h200M216 263h165M216 268h65M231 263v15"/>
<path d="M256 263v15M311 273v20M393.4 260.5l9-2.5v10l-9-2.5zM4 280.7h148.9M4 287h148.9M84 287v6M118.4 287v6M270.4 287.3h1.3M270.4 286h1.3M271 285.3v1.3"/>
<circle cx="167.8" cy="33.9" r=".85"/>
<circle cx="180.3" cy="34.2" r=".82"/>
<circle cx="185.3" cy="34.2" r="1.68"/>
<circle cx="185.3" cy="34.2" r="1.72"/>
<circle cx="190.3" cy="34.2" r=".75"/>
<circle cx="195.3" cy="34.2" r="1.71"/>
<circle cx="195.3" cy="34.2" r="1.67"/>
<circle cx="200.3" cy="34.2" r=".82"/>
<circle cx="217.8" cy="33.9" r=".84"/>
<circle cx="230.3" cy="33.9" r=".84"/>
<circle cx="157.5" cy="40.4" r="1.49"/>
<circle cx="157.5" cy="45.4" r="1.49"/>
<circle cx="157.5" cy="45.4" r="1.43"/>
<circle cx="157.5" cy="40.4" r="1.43"/>
<circle cx="167.8" cy="51.9" r=".85"/>
<circle cx="180.3" cy="51.7" r=".82"/>
<circle cx="185.3" cy="51.7" r="1.72"/>
<circle cx="185.4" cy="51.7" r="1.68"/>
<circle cx="188.1" cy="57.8" r="1.35"/>
<circle cx="188.1" cy="57.8" r="1.3"/>
<circle cx="190.3" cy="51.7" r=".75"/>
<circle cx="191.6" cy="57.8" r="1.31"/>
<circle cx="195.3" cy="51.7" r="1.71"/>
<circle cx="195.3" cy="51.7" r="1.68"/>
<circle cx="200.3" cy="51.7" r=".82"/>
<circle cx="228.6" cy="57.8" r="1.35"/>
<circle cx="228.6" cy="57.8" r="1.3"/>
<circle cx="248.3" cy="45.4" r="1.43"/>
<circle cx="248.3" cy="40.4" r="1.43"/>
<circle cx="248.3" cy="40.4" r="1.5"/>
<circle cx="248.3" cy="45.4" r="1.5"/>
<circle cx="205.4" cy="63.1" r="1.15"/>
<circle cx="186.8" cy="106.8" r=".5"/>
<circle cx="186.8" cy="106.8" r=".74"/>
<circle cx="186.8" cy="106.8" r=".84"/>
<circle cx="189.1" cy="106.4" r="1.15"/>
<circle cx="189.1" cy="106.4" r="1.1"/>
<circle cx="191.6" cy="106.4" r="1.15"/>
<circle cx="191.6" cy="106.4" r="1.1"/>
<circle cx="202.8" cy="110.9" r="1.31"/>
<circle cx="202.8" cy="111" r="1.51"/>
<circle cx="202.8" cy="110.9" r="1.35"/>
<circle cx="217.3" cy="110.9" r="1.5"/>
<circle cx="217.3" cy="110.9" r="1.31"/>
<circle cx="217.3" cy="110.9" r="1.34"/>
<circle cx="228.3" cy="110.9" r="1.36"/>
<circle cx="228.3" cy="110.9" r="1.5"/>
<circle cx="228.3" cy="110.9" r="1.3"/>
<circle cx="247.8" cy="116.4" r="1.51"/>
<circle cx="247.8" cy="116.4" r="1.43"/>
<circle cx="329.4" cy="113.1" r="1.49"/>
<circle cx="315.8" cy="126.7" r="1.5"/>
<circle cx="341.4" cy="126.4" r="1.37"/>
<circle cx="341.4" cy="120.9" r="1.37"/>
<circle cx="341.4" cy="120.9" r="1.51"/>
<circle cx="341.4" cy="126.4" r="1.51"/>
<circle cx="341.4" cy="126.4" r="1.32"/>
<circle cx="341.4" cy="120.9" r="1.32"/>
<circle cx="357.9" cy="120.9" r="1.52"/>
<circle cx="357.9" cy="126.4" r="1.52"/>
<circle cx="357.9" cy="126.4" r="1.32"/>
<circle cx="357.9" cy="120.9" r="1.32"/>
<circle cx="357.9" cy="120.9" r="1.37"/>
<circle cx="357.9" cy="126.4" r="1.37"/>
<circle cx="167.8" cy="179.7" r=".86"/>
<circle cx="176.6" cy="173.8" r=".62"/>
<circle cx="188.1" cy="173.8" r=".62"/>
<circle cx="191.6" cy="173.8" r=".63"/>
<circle cx="203.1" cy="173.8" r=".63"/>
<circle cx="217.1" cy="173.8" r=".62"/>
<circle cx="217.8" cy="179.7" r=".86"/>
<circle cx="228.6" cy="173.8" r=".62"/>
<circle cx="230.3" cy="179.7" r=".85"/>
<circle cx="167.8" cy="188.7" r="1"/>
<circle cx="167.8" cy="197.7" r=".86"/>
<circle cx="217.8" cy="197.7" r=".86"/>
<circle cx="217.8" cy="188.7" r=".99"/>
<circle cx="230.1" cy="188.7" r="3.7"/>
<circle cx="230.3" cy="197.7" r=".85"/>
<circle cx="188.8" cy="203.6" r="1.14"/>
<circle cx="240.1" cy="212.3" r="1.15"/>
</g>
<path d="M412.4 262.3a2.5 2.5 0 0 0-4.1-1.1 2.5 2.5 0 0 0 1 4.2 2.5 2.5 0 0 0 3.2-2.9l-.1-.2" fill="none" stroke="#000" stroke-width=".3" stroke-dasharray="30.5 1.3 1.3 1.3" stroke-dashoffset="24.5" stroke-linecap="butt"/>
<path d="M414.8 261.5a5 5 0 0 0-8.3-2 5 5 0 0 0 2.2 8.3 5 5 0 0 0 6.2-6l-.1-.3" fill="none" stroke="#000" stroke-width=".3" stroke-dasharray="30.5 1.3 1.3 1.3" stroke-dashoffset="16.7" stroke-linecap="butt"/>
<path d="M229.1 188.7h-1M230.4 189.9v1M230.4 187.4v-1M231.6 188.7h1" fill="none" stroke="#000" stroke-width=".3" stroke-dasharray="30.5 1.3 1.3 1.3"/>
<path d="M349.7 116.8v6.5" fill="none" stroke="#000" stroke-width=".3" stroke-dasharray="30.5 1.3 1.3 1.3" stroke-dashoffset="29.1"/>
<path d="M410 255.7v14.9" fill="none" stroke="#000" stroke-width=".3" stroke-dasharray="30.5 1.3 1.3 1.3" stroke-dashoffset="25"/>
<path d="M403.4 263l12.6-.1" fill="none" stroke="#000" stroke-width=".3" stroke-dasharray="30.5 1.3 1.3 1.3" stroke-dashoffset="26.1"/>
<path d="M216 248v5" fill="none" stroke="#000" stroke-width=".3" stroke-dasharray="30.5 1.3 1.3 1.3" stroke-dashoffset="29.9"/>
<path d="M162.9 51.7v-17.5M190.4 51.7v-17.5M215.4 51.7v-17.5M242.9 51.7v-17.5" fill="none" stroke="#f00" stroke-width=".3" stroke-dasharray="30.5 1.3 1.3 1.3" stroke-dashoffset="23.6"/>
<g fill="#000">
<path d="M337.9 129.2l.9-.4-.6 .8z"/>
<path d="M131.3 25.6l1 .3-1 .2zM162.8 25.9l1-.3v.5z"/>
<path d="M205.9 34.2l.3 1h-.5zM205.7 50.7h.5l-.3 1zM128.6 31.9l.2 1h-.5zM128.3 83.4h.5l-.2 1.1zM259.9 179.7l.3 1h-.6zM259.6 196.7h.6l-.3 1zM266.9 177.7l.3 1h-.5zM266.7 198.7h.5l-.3 1zM367.7 103.4l.2 1h-.5zM367.4 128.4h.5l-.2 1z"/>
<path d="M211.8 26.5l1 .2-1 .3zM167.9 26.7l.9-.2v.5zM254.3 143.4l1 .2-1 .3zM230.3 143.6l1.1-.2v.5zM359.7 139.1l1 .3-1 .2zM349.7 139.4l1-.3v.5z"/>
<path d="M254.3 27.7l1 .2-1 .3zM242.9 27.9l.9-.2v.5zM215.3 19.7l1-.2v.5zM189.3 19.5l1 .2-1 .3z"/>
<path d="M338.9 99.9l1-.3v.5zM359.4 99.6l1 .3-1 .2z"/>
<path d="M132.3 100l1.1-.2v.5zM254.3 99.8l1 .2-1 .3zM132.3 19.7l1.1-.2v.5zM189.3 19.5l1 .2-1 .3zM180.6 52.5v1l.4-.1zM180.3 30.5l1-.2v.5zM199.3 30.3l1 .2-1 .3zM190.5 52.4v1l.5-.1zM132.3 143.6l1.1-.2v.5zM166.8 143.4l1.1 .2-1.1 .3zM132.3 211.3l1.1-.2v.5zM166.8 211.1l1.1 .2-1.1 .3zM167.9 211.3l.9-.2v.5zM216.8 211.1l1 .2-1 .3zM217.8 211.3l1-.2v.5zM229.3 211.1l1 .2-1 .3zM168.3 189.5l.3 1 .5-.2zM230.8 198.4l.2 1 .5-.3zM337.8 139.1l1 .3-1 .2zM349.7 139.4l1-.3v.5z"/>
<path d="M167.9 143.6l.9-.2v.5zM216.8 143.4l1 .2-1 .3z"/>
<path d="M217.8 143.6l1-.2v.5zM229.3 143.4l1 .2-1 .3z"/>
<path d="M346.5 189.9l.3 1h-.5zM346.3 196.9h.5l-.3 1z"/>
<path d="M355.4 187.9l1-.3v.5zM352.4 187.6l1 .3-1 .2z"/>
</g>
<path d="M338.8 128.4v.5" fill="none" stroke="#f00" stroke-width=".3"/>
<g font-size="6.3">
<text x="282.1" y="250.3">名称</text>
<text x="347.1" y="250.3">图号</text>
<text x="282.1" y="260.3">材质</text>
<text x="347.1" y="260.3">质量</text>
<text x="383.3" y="262.1">视</text>
<text x="383.3" y="269.9">图</text>
<text x="282.1" y="270.3">版次</text>
<text x="347.1" y="270.3">比例</text>
</g>
<g font-size="4.9">
<text x="5.3" y="230.8">注意：1.行走平行度（正面+侧面），450行程内，≤±0.03mm，1000行程内，≤±0.05mm。</text>
<text x="14" y="236.8">2.本体形变，450行程内，≤±0.03mm，1000行程内，≤±0.05mm。</text>
<text x="16.9" y="245.5">型号规格</text>
<text x="80.2" y="245.5">GTH4-50-BL-M05-C4</text>
<text x="10.7" y="253.5">螺杆规格/型号</text>
<text x="61.8" y="253.5">1002</text>
<text x="96.3" y="253.5">1005</text>
<text x="16.9" y="259.5">有效行程</text>
<text x="98.7" y="259.5">50</text>
<text x="16.9" y="265.5">精度等级</text>
<text x="98.7" y="265.5">C7</text>
<text x="16.9" y="272">马达容量</text>
<text x="87.6" y="272">50W(无刹车)</text>
<text x="11.9" y="279.1">重复定位精度</text>
<text x="97.7" y="279.1">0.02</text>
<text x="4.5" y="285.9">感应开关方式及数量</text>
<text x="81.4" y="285.9">外挂型三只（C4）</text>
<text x="11.9" y="292.1">建议最快速度</text>
<text x="58.1" y="292.1">100MM/S</text>
<text x="92.5" y="292.1">250MM/S</text>
<text x="127" y="292">500MM/S</text>
</g>
<text font-size="4.2" x="303" y="249.6">GTH4-50-BL-M05-C4</text>
<g font-size="4.1">
<text x="140" y="19.1">116 滑台原点</text>
<text x="191.5" y="19.1">50 有效行程</text>
<text x="133" y="25.3">61</text>
<text x="141.6" y="25.3">1 滑台极限位置</text>
<text x="192.1" y="26.1">90</text>
<text x="192.1" y="29.9">40</text>
<text x="258.8" y="27.3">25</text>
<text x="267.4" y="27.3">1 滑台极限位置</text>
<text x="205.4" y="30.7" transform="rotate(-90 205.4 30.7)">35</text>
<text x="128" y="62.3" transform="rotate(-90 128 62.3)">105</text>
<text x="195.3" y="64.5">2 x</text>
<text x="208.6" y="64.5">3 H7</text>
<text x="224.6" y="64.5">4.5</text>
<text x="186.9" y="70.9">4 x M4</text>
<text x="204.9" y="70.9">9.5</text>
<text x="192.5" y="99.5">246</text>
<text x="347.6" y="99.3">43</text>
<text x="367.1" y="118.2" transform="rotate(-90 367.1 118.2)">52</text>
<text x="318.2" y="134.9">基准面</text>
<text x="150.4" y="143.1">71</text>
<text x="191.6" y="143.1">100</text>
<text x="221.5" y="143.1">25</text>
<text x="236.7" y="143.1">50</text>
<text x="339.3" y="138.8">21.70</text>
<text x="353.6" y="138.8">22</text>
<text x="351.6" y="166.8">II</text>
<text x="348.5" y="172">2 : 1</text>
<text x="234.7" y="190.2">II</text>
<text x="259.4" y="189.2" transform="rotate(-90 259.4 189.2)">36</text>
<text x="266.4" y="189.2" transform="rotate(-90 266.4 189.2)">44</text>
<text x="341.9" y="189.1" transform="rotate(-90 341.9 189.1)">+0.012</text>
<text x="346" y="187.1" transform="rotate(-90 346 187.1)">0</text>
<text x="358.6" y="187.3">1</text>
<text x="346" y="193.2" transform="rotate(-90 346 193.2)">4</text>
<text x="178.7" y="205">2 x</text>
<text x="192" y="205">4 H7</text>
<text x="208" y="205">4</text>
<text x="238.2" y="208.7">6 x M4</text>
<text x="257.4" y="208.7">10</text>
<text x="149.7" y="210.7">71</text>
<text x="188.4" y="210.7">100</text>
<text x="223" y="210.7">25</text>
<text x="243.2" y="213.7">3.40 贯穿</text>
<text x="221.3" y="247.4">1</text>
<text x="131.6" y="253.2">1010</text>
<text x="218.2" y="257.4">序号</text>
<text x="221.3" y="252.4">2</text>
<text x="230.7" y="257.4">修 订 版 次</text>
<text x="255.9" y="257.4">设计变更编号</text>
<text x="225" y="262.4">设</text>
<text x="238.8" y="262.4">计</text>
<text x="252.5" y="262.4">变</text>
<text x="266.2" y="262.4">更</text>
<text x="218.4" y="267.4">设 计</text>
<text x="218.4" y="272.4">校 核</text>
<text x="218.4" y="277.4">批 准</text>
</g>
</svg>
